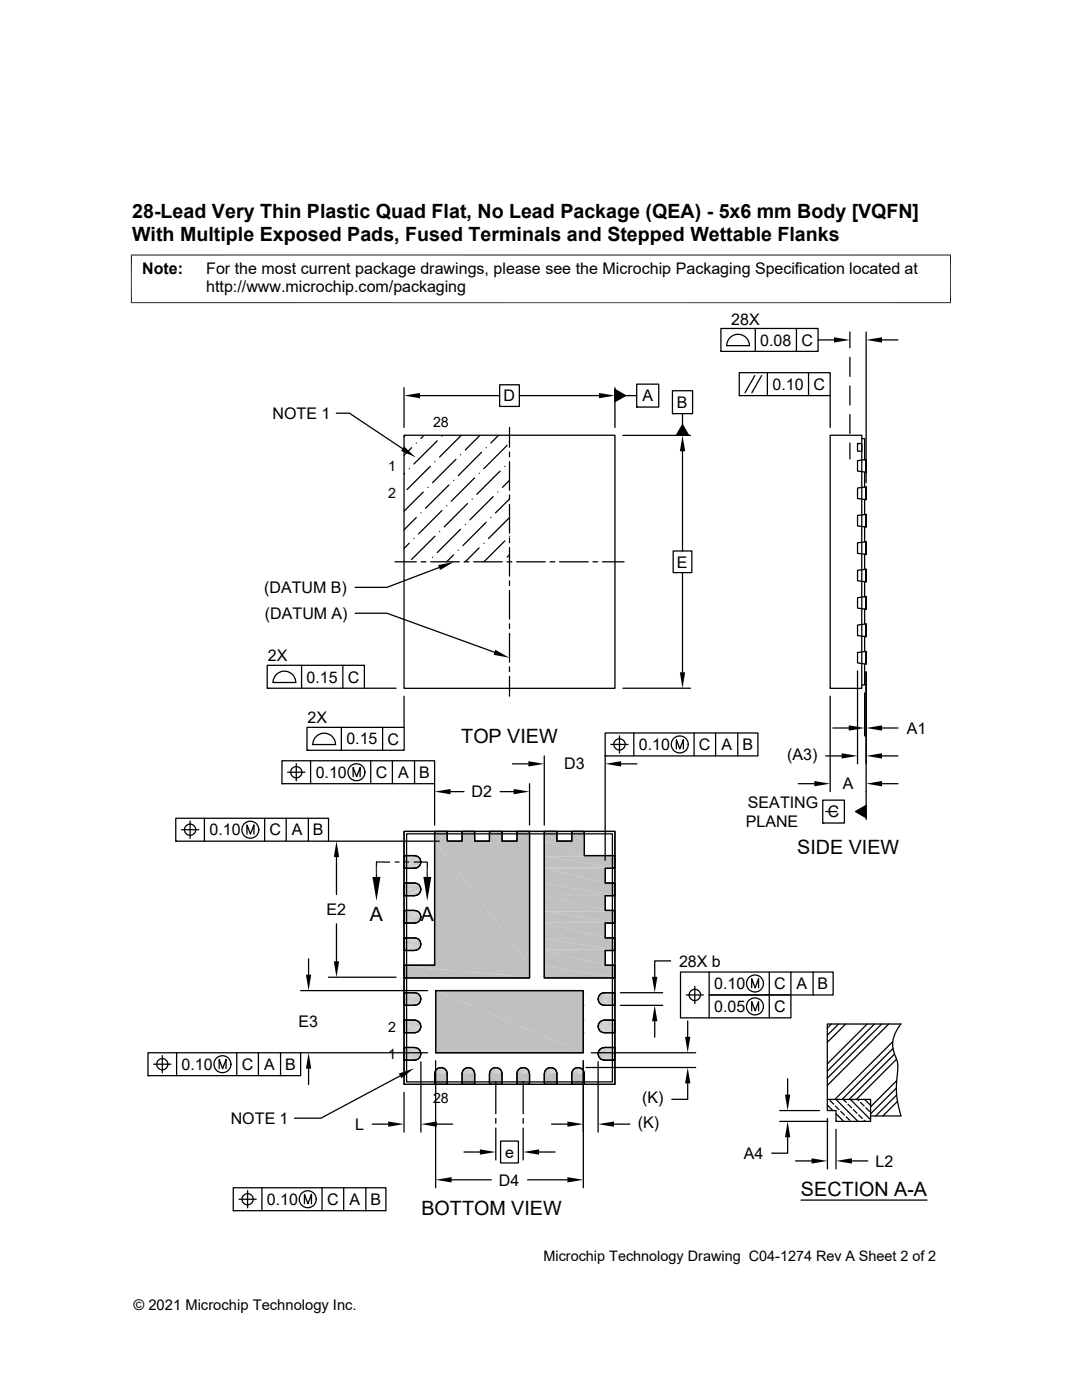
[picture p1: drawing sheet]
<svg xmlns="http://www.w3.org/2000/svg" width="216mm" height="279mm" viewBox="0 0 216 279" stroke-linecap="round" stroke-linejoin="round" font-family="sans-serif">
<g fill="none" stroke="#000" stroke-width=".25">
<path d="M80.6 86.9h42.1v50.5h-42.1zM80.7 94.5l-.1 .1M80.9 86.9l-.3 .2M81.7 93.5h.1M82.1 89.3l-1.5 1.6M83.1 88.4h.1M84.5 98.2l-3.9 3.8M84.6 86.9l-.6 .6M85.4 97.3h.1M85.9 93.1l-4.7 4.6M86.8 92.1h.1M87.2 88l-4.6 4.6"/>
<path d="M88.2 87h.1M89.6 96.8l-4.7 4.6M90.5 95.9h.1M91 91.7l-4.7 4.6M91.9 90.7h.1M92.1 86.9l-4.4 4.3M94.2 99.6h.1M94.7 95.4l-4.7 4.6M95.6 94.5h.1M95.8 86.9l-3 2.9M96.1 90.3l-4.7 4.6M97 89.3h.1"/>
<path d="M98.4 99.1l-4.7 4.7M99.3 98.2h.1M99.5 86.9l-1.6 1.5M99.8 94l-4.7 4.7M100.7 93.1h.1M101.2 88.9l-4.7 4.6M101.7 95.9l-1.4 1.4M101.7 99.6l-2.8 2.8M165.7 86.9h6.3v50.5h-6.3zM171.1 88.5h.9v1.5h-.9zM171.1 88.5h.1M172 87.5h.5v4.3"/>
<path d="M172.5 94.2v3M172.5 99.7v3M172.8 91.7v2.5l-1.7-.2v-2.1l1.7-.2v2.5M172.8 97.2v2.5l-1.7-.2v-2.1l1.7-.2v2.5M81.7 108.4l-1.1 1.1M82.6 107.5h.1M83.1 103.3l-2.5 2.4M84 102.4h.1M86.3 111.2h.1M86.8 107l-4.7 4.7M87.7 106.1h.1M88.2 101.9l-4.7 4.7"/>
<path d="M89.1 101h.1M90.5 110.7l-1.4 1.4M91.4 109.8h.1M91.9 105.6l-4.7 4.7M92.8 104.7h.1M93.3 100.5l-4.7 4.7M95.6 109.3l-2.8 2.8M96.5 108.4h.1M97 104.2l-4.6 4.7M97.9 103.3h.1M100.7 107.9l-4.1 4.2M101.7 110.7l-.5 .5"/>
<path d="M101.7 103.3l-4.2 4.2M101.7 107h.1M172.5 105.1v3.1M172.5 110.6v3M172.5 116.1v3M172.8 102.7v2.5l-1.7-.2v-2.1l1.7-.2v2.5M172.8 108.1v2.5l-1.7-.2v-2.1l1.7-.2v2.5M172.8 113.6v2.5l-1.7-.2v-2.1l1.7-.2v2.5M172.8 119.1v2.5l-1.7-.2v-2.1l1.7-.2v2.5M172.5 132.5v4.2h-.5M172.5 121.5v3.1M172.5 127v3"/>
<path d="M172.8 124.5v2.6l-1.7-.2v-2.2l1.7-.2v2.6M172.8 130v2.5l-1.7-.2v-2.1l1.7-.2v2.5"/>
</g>
<g fill="none" stroke="#c0c0c0" stroke-width=".2">
<path d="M86.7 166.1h2.5M86.7 166.2h2.5M86.8 166h2.4M86.8 165.9h2.4M92.2 166.2h2.5M92.2 166.1h2.5M92.2 166h2.5M92.3 165.9h2.3M97.7 166.1h2.5M97.7 166.2h2.5M97.7 166h2.4M97.7 165.9h2.4"/>
<path d="M103.1 166.1h2.6M103.1 166.2h2.6M103.2 166.1h2.4M103.2 166h2.4M103.2 165.9h2.4M108.6 166.2h2.5M108.6 166.1h2.5M108.7 166h2.4M108.7 165.9h2.3M114.1 166.1h2.5M114.1 166.2h2.5M114.1 166h2.4"/>
<path d="M114.2 165.9h2.3"/>
</g>
<g fill="#c0c0c0">
<path d="M114.1 166.2l2.5 1.7h-2.5z"/>
<path d="M114.1 166.2h2.5v1.7z"/>
<path d="M108.6 166.2l2.5 1.7h-2.5z"/>
<path d="M108.6 166.2h2.5v1.7z"/>
<path d="M103.1 166.2l2.6 1.7h-2.6z"/>
<path d="M103.1 166.2h2.6v1.7z"/>
<path d="M97.7 166.2l2.5 1.7h-2.5z"/>
<path d="M97.7 166.2h2.5v1.7z"/>
<path d="M92.2 166.2l2.5 1.7h-2.5z"/>
<path d="M92.2 166.2h2.5v1.7z"/>
<path d="M86.7 166.2l2.5 1.7h-2.5z"/>
<path d="M86.7 166.2h2.5v1.7z"/>
<path d="M108.6 167.9l8 2.9h-8z"/>
<path d="M108.6 167.9h8v2.9z"/>
</g>
<path d="M108.6 170.8h13.9" fill="none" stroke="#c0c0c0" stroke-width=".2"/>
<path d="M80.9 170.8h1.9z" fill="#c0c0c0"/>
<path d="M80.6 170.9h2.8M80.6 171h3M80.6 171.2h3.2M80.6 172.8h3.2M80.6 173h3M80.6 170.9h2.7M80.7 170.8h2.4M80.8 170.8h2.2M108.6 170.8h13.9M108.6 170.8h14M108.6 170.8l14.1 .1" fill="none" stroke="#c0c0c0" stroke-width=".2"/>
<path d="M80.6 171.4h3.3M80.6 172.6h3.3" fill="none" stroke="#c0c0c0" stroke-width=".21"/>
<path d="M80.6 171.7h3.4M80.6 172.4h3.4" fill="none" stroke="#c0c0c0" stroke-width=".23"/>
<path d="M80.6 171.9h3.4M80.6 172.1h3.4" fill="none" stroke="#c0c0c0" stroke-width=".25"/>
<g fill="#c0c0c0">
<path d="M108.6 170.9l14.1 2.2h-14.1z"/>
<path d="M108.6 170.9h14.1v2.2z"/>
</g>
<path d="M80.6 173.1h2.8M80.6 173.2h2.7M80.7 173.2h2.4M83.2 173.2h-2.5M108.6 173.2h14.1M122.6 173.2l-14 .1" fill="none" stroke="#c0c0c0" stroke-width=".2"/>
<path d="M80.8 173.2l2 .1z" fill="#c0c0c0"/>
<path d="M80.8 173.3h2.2M108.6 173.3h13.9" fill="none" stroke="#c0c0c0" stroke-width=".2"/>
<g fill="#c0c0c0">
<path d="M80.9 173.3h1.8z"/>
<path d="M80.9 173.3h1.9z"/>
<path d="M108.6 173.3l12.2 2.9h-12.2z"/>
<path d="M108.6 173.3h12.2v2.9z"/>
</g>
<path d="M108.6 176.2h13.9" fill="none" stroke="#c0c0c0" stroke-width=".2"/>
<path d="M80.9 176.2h1.9z" fill="#c0c0c0"/>
<path d="M80.6 176.4h2.8M80.6 176.5h3M80.6 176.7h3.2M80.6 178.5h3M80.6 176.3h2.7M80.7 176.3h2.5M80.7 176.3h2.4M108.6 176.2l14 .1M108.6 176.3h14.1" fill="none" stroke="#c0c0c0" stroke-width=".2"/>
<path d="M80.6 176.9h3.3M80.6 177.1h3.4M80.6 177.4h3.4M80.6 177.9h3.4" fill="none" stroke="#c0c0c0" stroke-width=".23"/>
<path d="M80.6 177.6h3.4" fill="none" stroke="#c0c0c0" stroke-width=".25"/>
<path d="M80.6 178.1h3.3M80.6 178.3h3.2" fill="none" stroke="#c0c0c0" stroke-width=".21"/>
<g fill="#c0c0c0">
<path d="M108.6 176.4l14.1 2.2h-14.1z"/>
<path d="M108.6 176.4h14.1v2.2z"/>
</g>
<path d="M80.6 178.6h2.8M80.6 178.6h2.7M80.7 178.7h2.5M80.8 178.7h2.2M108.6 178.6h14.1M108.6 178.7h13.9M122.7 178.7h-14.1" fill="none" stroke="#c0c0c0" stroke-width=".2"/>
<path d="M80.8 178.7l2 .1z" fill="#c0c0c0"/>
<path d="M80.8 178.7h2.2M108.6 178.8h13.9" fill="none" stroke="#c0c0c0" stroke-width=".2"/>
<g fill="#c0c0c0">
<path d="M80.9 178.8h1.8z"/>
<path d="M80.9 178.8h1.9z"/>
<path d="M108.6 178.8l12.2 2.9h-12.2z"/>
<path d="M108.6 178.8h12.2v2.9z"/>
</g>
<path d="M108.6 181.7h13.9" fill="none" stroke="#c0c0c0" stroke-width=".2"/>
<path d="M80.9 181.7h1.9z" fill="#c0c0c0"/>
<path d="M80.6 181.9h2.8M80.6 181.9h2.9M80.6 182.1h3.1M80.6 182.2h3.2M80.6 182.4h3.3M80.6 183.8h3.2M80.6 183.9h3M80.7 181.8h2.5M80.7 181.7h2.4M108.6 181.7h14M108.6 181.8h14.1" fill="none" stroke="#c0c0c0" stroke-width=".2"/>
<path d="M80.6 182.6h3.4M80.6 183.6h3.3" fill="none" stroke="#c0c0c0" stroke-width=".21"/>
<path d="M80.6 182.8h3.4M80.6 183.1h3.4" fill="none" stroke="#c0c0c0" stroke-width=".23"/>
<path d="M80.6 183.3h3.4" fill="none" stroke="#c0c0c0" stroke-width=".25"/>
<g fill="#c0c0c0">
<path d="M108.6 181.8l14.1 2.3h-14.1z"/>
<path d="M108.6 181.8h14.1v2.3z"/>
</g>
<path d="M80.6 184h2.8M80.6 184.1h2.7M80.7 184.2h2.5M108.6 184.1h14.1M108.6 184.2h13.9M122.7 184.2h-14.1" fill="none" stroke="#c0c0c0" stroke-width=".2"/>
<path d="M80.8 184.2h2z" fill="#c0c0c0"/>
<path d="M80.8 184.2h2.2M108.6 184.2h13.9" fill="none" stroke="#c0c0c0" stroke-width=".2"/>
<g fill="#c0c0c0">
<path d="M80.9 184.2h1.8z"/>
<path d="M80.9 184.2h1.9z"/>
<path d="M108.6 184.2l12.2 3h-12.2z"/>
<path d="M108.6 184.2h12.2v3z"/>
</g>
<path d="M108.6 187.2h13.9" fill="none" stroke="#c0c0c0" stroke-width=".2"/>
<path d="M80.9 187.2h1.9z" fill="#c0c0c0"/>
<g fill="none" stroke="#c0c0c0" stroke-width=".2">
<path d="M80.6 187.3h2.8M80.6 187.5h3M80.6 187.6h3.2M80.6 189h3.3M80.6 189.2h3.2M80.6 189.3h3.1M80.6 189.5h2.9M80.6 187.3h2.7M80.7 187.2h2.5M80.8 187.2h2.2M108.6 187.2h13.9M108.6 187.2h14.1"/>
<path d="M108.6 187.3h14.1"/>
</g>
<path d="M80.6 187.8h3.3M80.6 188.8h3.4" fill="none" stroke="#c0c0c0" stroke-width=".21"/>
<path d="M80.6 188.1h3.4" fill="none" stroke="#c0c0c0" stroke-width=".25"/>
<path d="M80.6 188.3h3.4M80.6 188.5h3.4" fill="none" stroke="#c0c0c0" stroke-width=".23"/>
<g fill="#c0c0c0">
<path d="M108.6 187.3l14.1 2.2h-14.1z"/>
<path d="M108.6 187.3h14.1v2.2z"/>
</g>
<path d="M80.7 189.6h2.5M80.7 189.7h2.4M83.4 189.5l-2.8 .1M108.6 189.6h14.1M122.6 189.7h-14" fill="none" stroke="#c0c0c0" stroke-width=".2"/>
<path d="M80.8 189.7h2z" fill="#c0c0c0"/>
<path d="M80.8 189.7h2.1M108.6 189.7h13.9" fill="none" stroke="#c0c0c0" stroke-width=".2"/>
<g fill="#c0c0c0">
<path d="M80.9 189.7h1.8z"/>
<path d="M80.9 189.7h1.9z"/>
<path d="M108.6 189.7l12.2 2.9h-12.2z"/>
<path d="M108.6 189.7h12.2v2.9z"/>
<path d="M86.7 167.9l19 24.7h-19z"/>
<path d="M86.7 167.9h19v24.7z"/>
</g>
<path d="M80.6 192.8h25.1M105.7 192.6h-24.9M105.7 192.7h-25M108.6 192.6h13.9M108.6 192.7h14.1M108.6 192.8h14.1" fill="none" stroke="#c0c0c0" stroke-width=".2"/>
<g fill="#c0c0c0">
<path d="M108.6 192.8l14.1 2.2h-14.1z"/>
<path d="M108.6 192.8h14.1v2.2z"/>
<path d="M80.6 192.8l25.1 2.2h-25.1z"/>
<path d="M80.6 192.8h25.1v2.2z"/>
</g>
<path d="M80.6 195.1h25.1M80.7 195.1h25M108.6 195.1h14.1M122.6 195.1l-14 .1" fill="none" stroke="#c0c0c0" stroke-width=".2"/>
<g fill="#c0c0c0">
<path d="M86.9 197.7v.4z"/>
<path d="M116.4 197.7v.4z"/>
<path d="M120.5 198.1h2z"/>
<path d="M120.6 198.1h1.9z"/>
<path d="M80.9 198.1h1.9z"/>
</g>
<path d="M120.4 198.1h2.1" fill="none" stroke="#c0c0c0" stroke-width=".2"/>
<path d="M120.5 198.1h2z" fill="#c0c0c0"/>
<path d="M80.8 198.1h2.1" fill="none" stroke="#c0c0c0" stroke-width=".2"/>
<path d="M80.8 198.1h2.2M120.4 198.1h2.1" fill="none" stroke="#c0c0c0" stroke-width=".2"/>
<path d="M80.7 198.2h2.4M120.3 198.2h2.3" fill="none" stroke="#c0c0c0" stroke-width=".2"/>
<path d="M80.7 198.2h2.4M120.2 198.2h2.4" fill="none" stroke="#c0c0c0" stroke-width=".2"/>
<path d="M80.7 198.2h2.5M120.1 198.2h2.6" fill="none" stroke="#c0c0c0" stroke-width=".2"/>
<path d="M80.6 198.2h2.7M120 198.2h2.7" fill="none" stroke="#c0c0c0" stroke-width=".2"/>
<g fill="#c0c0c0">
<path d="M86.9 198.3v.1z"/>
<path d="M116.4 198.3v.1z"/>
</g>
<path d="M80.6 198.3h2.8M120 198.3h2.7" fill="none" stroke="#c0c0c0" stroke-width=".2"/>
<g fill="#c0c0c0">
<path d="M86.9 198.4v.2z"/>
<path d="M116.4 198.4v.2z"/>
</g>
<path d="M80.6 198.4h2.9M119.8 198.4h2.9" fill="none" stroke="#c0c0c0" stroke-width=".2"/>
<g fill="#c0c0c0">
<path d="M86.9 198.6v.1z"/>
<path d="M116.4 198.6v.1z"/>
</g>
<path d="M80.6 198.5h3.1M119.6 198.5h3.1" fill="none" stroke="#c0c0c0" stroke-width=".2"/>
<g fill="#c0c0c0">
<path d="M86.9 198.7v.2z"/>
<path d="M116.4 198.7v.2z"/>
</g>
<path d="M80.6 198.6h3.2M119.5 198.6h3.2" fill="none" stroke="#c0c0c0" stroke-width=".2"/>
<g fill="#c0c0c0">
<path d="M86.9 198.9v.3z"/>
<path d="M116.4 198.9v.3z"/>
</g>
<path d="M80.6 198.8h3.3M119.4 198.8h3.3" fill="none" stroke="#c0c0c0" stroke-width=".21"/>
<g fill="#c0c0c0">
<path d="M86.9 199.2v.2z"/>
<path d="M116.4 199.2v.2z"/>
</g>
<path d="M80.6 199.1h3.4M119.4 199.1h3.3" fill="none" stroke="#c0c0c0" stroke-width=".21"/>
<g fill="#c0c0c0">
<path d="M86.9 199.4v.2z"/>
<path d="M116.4 199.4v.2z"/>
</g>
<path d="M80.6 199.3h3.4M119.3 199.3h3.4" fill="none" stroke="#c0c0c0" stroke-width=".21"/>
<path d="M119.3 199.5h3.4" fill="none" stroke="#c0c0c0" stroke-width=".23"/>
<g fill="#c0c0c0">
<path d="M86.9 199.6v.2z"/>
<path d="M116.4 199.6v.2z"/>
</g>
<path d="M80.6 199.5h3.4" fill="none" stroke="#c0c0c0" stroke-width=".25"/>
<path d="M119.4 199.7h3.3" fill="none" stroke="#c0c0c0" stroke-width=".21"/>
<g fill="#c0c0c0">
<path d="M86.9 199.9v.1z"/>
<path d="M116.4 199.9v.1z"/>
</g>
<path d="M80.6 199.7h3.4" fill="none" stroke="#c0c0c0" stroke-width=".23"/>
<path d="M119.4 199.9h3.3" fill="none" stroke="#c0c0c0" stroke-width=".2"/>
<g fill="#c0c0c0">
<path d="M86.9 200.1v.1z"/>
<path d="M116.4 200.1v.1z"/>
</g>
<path d="M80.6 200h3.3" fill="none" stroke="#c0c0c0" stroke-width=".21"/>
<path d="M119.5 200.1h3.2" fill="none" stroke="#c0c0c0" stroke-width=".2"/>
<path d="M80.6 200.2h3.2" fill="none" stroke="#c0c0c0" stroke-width=".2"/>
<path d="M119.6 200.3h3.1" fill="none" stroke="#c0c0c0" stroke-width=".2"/>
<path d="M80.6 200.3h3" fill="none" stroke="#c0c0c0" stroke-width=".2"/>
<path d="M119.8 200.4h2.9" fill="none" stroke="#c0c0c0" stroke-width=".2"/>
<path d="M80.6 200.5h2.8M120 200.5h2.7" fill="none" stroke="#c0c0c0" stroke-width=".2"/>
<path d="M80.6 200.5h2.7" fill="none" stroke="#c0c0c0" stroke-width=".2"/>
<path d="M80.7 200.5h2.5M120 200.5h2.7" fill="none" stroke="#c0c0c0" stroke-width=".2"/>
<path d="M120.1 200.5h2.6" fill="none" stroke="#c0c0c0" stroke-width=".2"/>
<path d="M80.7 200.6h2.5M120.2 200.6h2.4" fill="none" stroke="#c0c0c0" stroke-width=".2"/>
<path d="M80.7 200.6h2.4" fill="none" stroke="#c0c0c0" stroke-width=".2"/>
<path d="M80.8 200.6h2.2M120.3 200.6h2.3" fill="none" stroke="#c0c0c0" stroke-width=".2"/>
<path d="M120.4 200.6h2.1" fill="none" stroke="#c0c0c0" stroke-width=".2"/>
<path d="M120.4 200.6h2.1" fill="none" stroke="#c0c0c0" stroke-width=".2"/>
<path d="M80.8 200.6h2z" fill="#c0c0c0"/>
<path d="M80.8 200.6h2.2M86.9 200.6v3M116.4 200.6v3" fill="none" stroke="#c0c0c0" stroke-width=".2"/>
<g fill="#c0c0c0">
<path d="M120.5 200.6h1.9z"/>
<path d="M120.5 200.6h2z"/>
<path d="M80.9 200.6h1.8z"/>
<path d="M80.9 200.6h1.9z"/>
<path d="M120.5 203.6h2z"/>
<path d="M120.6 203.6h1.9z"/>
<path d="M80.9 203.6h1.9z"/>
</g>
<path d="M120.4 203.6h2.1" fill="none" stroke="#c0c0c0" stroke-width=".2"/>
<path d="M120.5 203.6h2z" fill="#c0c0c0"/>
<path d="M80.8 203.6h2.2M120.4 203.6h2.1" fill="none" stroke="#c0c0c0" stroke-width=".2"/>
<path d="M80.8 203.6h2.2" fill="none" stroke="#c0c0c0" stroke-width=".2"/>
<path d="M80.7 203.6h2.4M120.3 203.6h2.3" fill="none" stroke="#c0c0c0" stroke-width=".2"/>
<path d="M120.2 203.7h2.4" fill="none" stroke="#c0c0c0" stroke-width=".2"/>
<path d="M80.7 203.7h2.5M120.1 203.7h2.6" fill="none" stroke="#c0c0c0" stroke-width=".2"/>
<path d="M80.7 203.7h2.5" fill="none" stroke="#c0c0c0" stroke-width=".2"/>
<path d="M80.6 203.7h2.7M120 203.7h2.7" fill="none" stroke="#c0c0c0" stroke-width=".2"/>
<path d="M120 203.7h2.7" fill="none" stroke="#c0c0c0" stroke-width=".2"/>
<path d="M80.6 203.8h2.8" fill="none" stroke="#c0c0c0" stroke-width=".2"/>
<path d="M119.8 203.8h2.9" fill="none" stroke="#c0c0c0" stroke-width=".2"/>
<path d="M80.6 203.9h3" fill="none" stroke="#c0c0c0" stroke-width=".2"/>
<g fill="#c0c0c0">
<path d="M86.9 204v.2z"/>
<path d="M116.4 204v.2z"/>
</g>
<path d="M119.6 204h3.1" fill="none" stroke="#c0c0c0" stroke-width=".2"/>
<path d="M80.6 204h3.2" fill="none" stroke="#c0c0c0" stroke-width=".21"/>
<g fill="#c0c0c0">
<path d="M86.9 204.2v.2z"/>
<path d="M116.4 204.2v.2z"/>
</g>
<path d="M119.5 204.1h3.2" fill="none" stroke="#c0c0c0" stroke-width=".2"/>
<path d="M80.6 204.3h3.3" fill="none" stroke="#c0c0c0" stroke-width=".21"/>
<g fill="#c0c0c0">
<path d="M86.9 204.4v.2z"/>
<path d="M116.4 204.4v.2z"/>
</g>
<path d="M119.4 204.3h3.3" fill="none" stroke="#c0c0c0" stroke-width=".2"/>
<path d="M80.6 204.5h3.4" fill="none" stroke="#c0c0c0" stroke-width=".23"/>
<g fill="#c0c0c0">
<path d="M86.9 204.6v.3z"/>
<path d="M116.4 204.6v.3z"/>
</g>
<path d="M119.4 204.5h3.3" fill="none" stroke="#c0c0c0" stroke-width=".21"/>
<g fill="#c0c0c0">
<path d="M86.9 204.9v.2z"/>
<path d="M116.4 204.9v.2z"/>
</g>
<path d="M119.3 204.7h3.4" fill="none" stroke="#c0c0c0" stroke-width=".23"/>
<path d="M80.6 204.7h3.4" fill="none" stroke="#c0c0c0" stroke-width=".25"/>
<path d="M119.3 205h3.4" fill="none" stroke="#c0c0c0" stroke-width=".21"/>
<g fill="#c0c0c0">
<path d="M86.9 205.1v.2z"/>
<path d="M116.4 205.1v.2z"/>
</g>
<path d="M80.6 205h3.4" fill="none" stroke="#c0c0c0" stroke-width=".23"/>
<path d="M119.4 205.2h3.3" fill="none" stroke="#c0c0c0" stroke-width=".21"/>
<g fill="#c0c0c0">
<path d="M86.9 205.3v.2z"/>
<path d="M116.4 205.3v.2z"/>
</g>
<path d="M80.6 205.2h3.4" fill="none" stroke="#c0c0c0" stroke-width=".23"/>
<path d="M119.4 205.4h3.3" fill="none" stroke="#c0c0c0" stroke-width=".2"/>
<g fill="#c0c0c0">
<path d="M86.9 205.5v.2z"/>
<path d="M116.4 205.5v.2z"/>
</g>
<path d="M80.6 205.4h3.3" fill="none" stroke="#c0c0c0" stroke-width=".23"/>
<path d="M119.5 205.6h3.2" fill="none" stroke="#c0c0c0" stroke-width=".2"/>
<path d="M80.6 205.6h3.2" fill="none" stroke="#c0c0c0" stroke-width=".2"/>
<path d="M119.6 205.7h3.1" fill="none" stroke="#c0c0c0" stroke-width=".2"/>
<path d="M80.6 205.8h3" fill="none" stroke="#c0c0c0" stroke-width=".2"/>
<path d="M119.8 205.9h2.9" fill="none" stroke="#c0c0c0" stroke-width=".2"/>
<path d="M80.6 205.9h2.8M120 206h2.7" fill="none" stroke="#c0c0c0" stroke-width=".2"/>
<path d="M80.6 206h2.7" fill="none" stroke="#c0c0c0" stroke-width=".2"/>
<path d="M80.7 206h2.5M120 206h2.7" fill="none" stroke="#c0c0c0" stroke-width=".2"/>
<path d="M120.1 206h2.6" fill="none" stroke="#c0c0c0" stroke-width=".2"/>
<path d="M80.7 206h2.5M120.2 206h2.4" fill="none" stroke="#c0c0c0" stroke-width=".2"/>
<path d="M80.7 206.1h2.4" fill="none" stroke="#c0c0c0" stroke-width=".2"/>
<path d="M80.8 206.1h2.2M120.3 206.1h2.3" fill="none" stroke="#c0c0c0" stroke-width=".2"/>
<path d="M120.4 206.1h2.1" fill="none" stroke="#c0c0c0" stroke-width=".2"/>
<path d="M120.4 206.1h2.1" fill="none" stroke="#c0c0c0" stroke-width=".2"/>
<path d="M80.8 206.1h2z" fill="#c0c0c0"/>
<path d="M80.8 206.1h2.2M86.9 206.1v2.9M116.4 206.1v2.9" fill="none" stroke="#c0c0c0" stroke-width=".2"/>
<g fill="#c0c0c0">
<path d="M120.5 206.1h1.9z"/>
<path d="M120.5 206.1h2z"/>
<path d="M80.9 206.1h1.8z"/>
<path d="M80.9 206.1h1.9z"/>
<path d="M120.5 209.1h2z"/>
<path d="M120.6 209l1.9 .1z"/>
<path d="M80.9 209.1h1.9z"/>
<path d="M80.9 209l1.9 .1z"/>
</g>
<path d="M120.4 209.1h2.1" fill="none" stroke="#c0c0c0" stroke-width=".2"/>
<path d="M120.5 209.1h2z" fill="#c0c0c0"/>
<path d="M80.8 209.1h2.1" fill="none" stroke="#c0c0c0" stroke-width=".2"/>
<path d="M80.8 209.1h2.2M120.4 209.1h2.1" fill="none" stroke="#c0c0c0" stroke-width=".2"/>
<path d="M80.7 209.1h2.4M120.3 209.1h2.3" fill="none" stroke="#c0c0c0" stroke-width=".2"/>
<path d="M80.7 209.1h2.4M120.2 209.1h2.4" fill="none" stroke="#c0c0c0" stroke-width=".2"/>
<path d="M80.7 209.1h2.5M120.1 209.1h2.6" fill="none" stroke="#c0c0c0" stroke-width=".2"/>
<path d="M80.6 209.2h2.7M120 209.2h2.7" fill="none" stroke="#c0c0c0" stroke-width=".2"/>
<g fill="#c0c0c0">
<path d="M86.9 209.2v.1z"/>
<path d="M116.4 209.2v.1z"/>
</g>
<path d="M80.6 209.2h2.8M120 209.2h2.7" fill="none" stroke="#c0c0c0" stroke-width=".2"/>
<g fill="#c0c0c0">
<path d="M86.9 209.3v.2z"/>
<path d="M116.4 209.3v.2z"/>
</g>
<path d="M80.6 209.3h2.9M119.8 209.3h2.9" fill="none" stroke="#c0c0c0" stroke-width=".2"/>
<g fill="#c0c0c0">
<path d="M86.9 209.5v.2z"/>
<path d="M116.4 209.5v.2z"/>
</g>
<path d="M80.6 209.4h3.1M119.6 209.4h3.1" fill="none" stroke="#c0c0c0" stroke-width=".2"/>
<g fill="#c0c0c0">
<path d="M86.9 209.7v.2z"/>
<path d="M116.4 209.7v.2z"/>
</g>
<path d="M80.6 209.6h3.2M119.5 209.6h3.2" fill="none" stroke="#c0c0c0" stroke-width=".2"/>
<g fill="#c0c0c0">
<path d="M86.9 209.9v.2z"/>
<path d="M116.4 209.9v.2z"/>
</g>
<path d="M80.6 209.8h3.3M119.4 209.8h3.3" fill="none" stroke="#c0c0c0" stroke-width=".21"/>
<path d="M80.6 210h3.4M80.6 210.2h3.4M80.6 210.9h3.3M119.3 210.2h3.4M119.3 210.4h3.4M119.4 210h3.3" fill="none" stroke="#c0c0c0" stroke-width=".21"/>
<path d="M80.6 210.4h3.4" fill="none" stroke="#c0c0c0" stroke-width=".25"/>
<path d="M80.6 210.7h3.4M119.4 210.6h3.3" fill="none" stroke="#c0c0c0" stroke-width=".23"/>
<g fill="none" stroke="#c0c0c0" stroke-width=".2">
<path d="M80.6 211.1h3.2M80.6 211.3h3M80.6 211.4h2.8M80.6 211.5h2.7M80.7 211.5h2.5M80.7 211.5h2.4M119.4 210.9h3.3M119.5 211h3.2M119.6 211.2h3.1M119.8 211.3h2.9M120 211.4h2.7M120 211.5h2.7"/>
<path d="M120.1 211.5h2.6M120.3 211.5h2.3"/>
</g>
<path d="M80.8 211.6h2z" fill="#c0c0c0"/>
<path d="M80.8 211.6h2.2" fill="none" stroke="#c0c0c0" stroke-width=".2"/>
<g fill="#c0c0c0">
<path d="M120.5 211.6h1.9z"/>
<path d="M120.5 211.6h2z"/>
<path d="M80.9 211.6h1.8z"/>
<path d="M80.9 211.6h1.9z"/>
<path d="M87.8 213.1h.4z"/>
<path d="M93.2 213.1h.5z"/>
<path d="M98.7 213.1h.4z"/>
<path d="M104.2 213.1h.4z"/>
<path d="M109.6 213.1h.5z"/>
<path d="M115.1 213.1h.5z"/>
<path d="M114.9 213.1h.9z"/>
<path d="M115.1 213.1h.7z"/>
<path d="M109.4 213.1h.9z"/>
<path d="M109.6 213.1h.7z"/>
<path d="M104 213.1h.8z"/>
<path d="M104.2 213.1h.6z"/>
<path d="M98.5 213.1h.9z"/>
<path d="M98.7 213.1h.7z"/>
<path d="M93 213.1h.9z"/>
<path d="M93.2 213.1h.7z"/>
<path d="M87.5 213.1h.9z"/>
<path d="M87.8 213.1h.6z"/>
<path d="M114.7 213.2h1.3z"/>
<path d="M114.9 213.1l1.1 .1z"/>
<path d="M109.2 213.2h1.3z"/>
<path d="M109.4 213.1l1.1 .1z"/>
<path d="M103.8 213.2h1.2z"/>
<path d="M104 213.1l1 .1z"/>
<path d="M98.3 213.2h1.3z"/>
<path d="M98.5 213.1l1.1 .1z"/>
<path d="M92.8 213.2h1.3z"/>
<path d="M93 213.1l1.1 .1z"/>
<path d="M87.4 213.2h1.2z"/>
<path d="M87.5 213.1l1.1 .1z"/>
<path d="M114.5 213.3l.2-.1 1.5 .1z"/>
<path d="M114.7 213.2h1.3l.2 .1z"/>
<path d="M109.1 213.3l.1-.1 1.5 .1z"/>
<path d="M109.2 213.2h1.3l.2 .1z"/>
<path d="M103.6 213.3l.2-.1 1.4 .1z"/>
<path d="M103.8 213.2h1.2l.2 .1z"/>
<path d="M98.1 213.3l.2-.1 1.4 .1z"/>
<path d="M98.3 213.2h1.3l.1 .1z"/>
<path d="M92.6 213.3l.2-.1 1.5 .1z"/>
<path d="M92.8 213.2h1.3l.2 .1z"/>
<path d="M87.2 213.3l.2-.1 1.4 .1z"/>
<path d="M87.4 213.2h1.2l.2 .1z"/>
<path d="M114.5 213.3l1.8 .2h-1.9z"/>
<path d="M114.5 213.3h1.7l.1 .2z"/>
<path d="M109.1 213.3l1.7 .2h-1.9z"/>
<path d="M109.1 213.3h1.6l.1 .2z"/>
<path d="M103.6 213.3l1.8 .2h-2z"/>
<path d="M103.6 213.3h1.6l.2 .2z"/>
<path d="M98.1 213.3l1.8 .2h-1.9z"/>
<path d="M98.1 213.3h1.6l.2 .2z"/>
<path d="M92.6 213.3l1.8 .2h-1.9z"/>
<path d="M92.6 213.3h1.7l.1 .2z"/>
<path d="M87.2 213.3l1.7 .2h-1.9z"/>
<path d="M87.2 213.3h1.6l.1 .2z"/>
</g>
<path d="M86.9 213.6h2.2M92.4 213.6h2.2M97.8 213.6h2.2M103.3 213.6h2.2M108.8 213.6h2.2M114.3 213.6h2.1" fill="none" stroke="#c0c0c0" stroke-width=".2"/>
<g fill="none" stroke="#c0c0c0" stroke-width=".21">
<path d="M86.7 214.2h2.5M86.7 214h2.5M86.8 213.8h2.4M92.2 214.2h2.5M92.2 214h2.5M92.3 213.8h2.3M97.7 214.2h2.5M97.7 214h2.5M97.7 213.8h2.4M103.1 214.2h2.6M103.2 214h2.4M103.2 213.8h2.4"/>
<path d="M108.6 214.2h2.5M108.6 214h2.5M108.7 213.8h2.4M114.1 214.2h2.5M114.1 214h2.5M114.2 213.8h2.3"/>
</g>
<g fill="#c0c0c0">
<path d="M114.1 214.3l2.5 1.8h-2.5z"/>
<path d="M114.1 214.3h2.5v1.8z"/>
<path d="M108.6 214.3l2.5 1.8h-2.5z"/>
<path d="M108.6 214.3h2.5v1.8z"/>
<path d="M103.1 214.3l2.6 1.8h-2.6z"/>
<path d="M103.1 214.3h2.6v1.8z"/>
<path d="M97.7 214.3l2.5 1.8h-2.5z"/>
<path d="M97.7 214.3h2.5v1.8z"/>
<path d="M92.2 214.3l2.5 1.8h-2.5z"/>
<path d="M92.2 214.3h2.5v1.8z"/>
<path d="M86.7 214.3l2.5 1.8h-2.5z"/>
<path d="M86.7 214.3h2.5v1.8z"/>
</g>
<g fill="none" stroke="#c0c0c0" stroke-width=".2">
<path d="M86.7 216.1h2.5M86.7 216.2h2.5M86.7 216.3h2.5M86.8 216.3h2.4M86.8 216.4h2.4M92.2 216.1h2.5M92.2 216.2h2.5M92.2 216.3h2.5M92.3 216.4h2.3M97.7 216.1h2.5M97.7 216.2h2.5M97.7 216.3h2.5"/>
<path d="M97.7 216.3h2.4M97.7 216.4h2.4M103.1 216.1h2.6M103.1 216.2h2.6M103.2 216.3h2.4M103.2 216.4h2.4M108.6 216.1h2.5M108.6 216.2h2.5M108.6 216.3h2.5M108.7 216.3h2.4M108.7 216.4h2.3M114.1 216.1h2.5"/>
<path d="M114.1 216.2h2.5M114.1 216.3h2.5M114.1 216.3h2.4M114.2 216.4h2.3"/>
</g>
<g fill="#c0c0c0">
<path d="M86.9 197.7l29.5 12.4h-29.5z"/>
<path d="M86.9 197.7h29.5v12.4z"/>
</g>
<g fill="none" stroke="#000" stroke-width=".25">
<path d="M80.6 77.4v7.9M83.8 79h15.9M99.7 76.8h3.9v4.3h-3.9zM103.6 79h15.9M122.7 77.7l2.1 1.3-2.1 1.2zM122.7 77.4v7.9M124.8 79h2.2M127 76.7h4.4v4.5h-4.4zM134.2 78h4v4.5h-4zM143.8 65.6h19.4v4.5h-19.4zM143.8 70.1h.1M145.8 67.3a2.27 2.27 0 0 1 2.4-.4 2.27 2.27 0 0 1 1.3 2.1h-4.5l.2-.9z"/>
<path d="M147.5 74.4h18.2v4.6h-18.2zM147.5 79h.1M150.6 75l-1.9 3.4M150.7 65.6v4.5M152 75l-2 3.4M153.1 74.4v4.6M158.9 65.6v4.5M161.3 74.4v4.6M163.2 67.8h3.2M165.7 79v6.3M169.6 66.3v3.1M169.6 71.3v3.8"/>
<path d="M169.6 77v3.8M172.8 66.3v30M176 67.8h3.2M67.1 82.5h2.6l10.6 7M101.7 85.3v4M101.7 90.2v1M101.7 92.1v5.7M101.7 98.8v.9M124.3 86.9h13.5M127 81.2h.1M134.2 82.5h.1M136.2 84.8l1.2 2.1h-2.4z"/>
<path d="M136.2 82.5v2.3M136.2 90.1v19.9M169.6 82.7v3.8M169.6 88.4v3.2M78.8 112.1h4.3M84 112.1h1M85.9 112.1h5.8M87.6 113.3l-10.4 3.9h-6.3M92.6 112.1h1M94.5 112.1h5.7M101.2 112.1h.9M101.7 100.7v5.7"/>
<path d="M101.7 107.4v.9M101.7 109.3v5.7M101.7 115.9v1M101.7 117.8v5.7M103.1 112.1h5.7M109.7 112.1h1M111.7 112.1h5.7M118.3 112.1h1M120.2 112.1h4.3M134.3 110h3.7v4.3h-3.7zM136.2 114.3v19.9M53.3 132.8h19.4v4.6h-19.4z"/>
<path d="M53.3 137.4h.1M55.3 134.5a2.27 2.27 0 0 1 2.4-.3 2.27 2.27 0 0 1 1.3 2h-4.5l.2-.9zM60.2 132.8v4.6M68.4 132.8v4.6M70.9 122.4h6.3l21.5 7.8M72.7 137.4h6.3M80.6 138.9v6.3M101.7 124.5v1M101.7 126.4v5.7M101.7 133.1v.9M101.7 135v3.9M124.3 137.4h13.5"/>
<path d="M165.7 138.9v19.1M171.1 133.9v18.5M172.5 138.3v8.6M172.8 134.1v29.5M56.3 151.8h30.4v4.6h-30.4zM56.3 156.4h.1M57.4 154.1h3.4M59.1 152.4v3.4M61.3 145.2h19.3v4.5h-19.3zM61.3 149.7h.1M62 151.8v4.6M67 148.6a2.26 2.26 0 0 0-2.3-2.3 2.26 2.26 0 0 0-2.3 2.3h4.6"/>
<path d="M68.1 145.2v4.5M70.5 155v-1.8l.7 1.8 .7-1.8v1.8M74 151.8v4.6M76.3 145.2v4.5M78.3 151.8v4.6M82.7 151.8v4.6M86.7 156.4v8.3M89.9 158h2.7M99.8 158h2.7M102.3 152.4h3.1M105.7 156.4v8.3M108.6 150.9v13.8"/>
<path d="M120.8 146.3h30.4v4.6h-30.4zM120.8 150.9h.1M120.8 150.9v20.8M121.9 148.6h3.4M122.5 148.6a1.14 1.14 0 0 1 1.1-1.2 1.14 1.14 0 0 1 1.2 1.2M122.5 148.6a1.12 1.12 0 0 0 1.1 1.1 1.12 1.12 0 0 0 1.1-1.1M123.6 146.9v3.4M123.9 152.4h3.2M126.5 146.3v4.6M135 149.5v-1.9l.7 1.9 .7-1.9v1.9M138.5 146.3v4.6M142.8 146.3v4.6"/>
<path d="M147.2 146.3v4.6M159.3 156.4h3.2M164.2 159.7h4.3v4.6h-4.3zM164.8 150.9h3.1M166.2 145.3h3.2M176 145.3h3.2M176 150.9h3.2M176 156.4h3.2M35.1 163.3h30.5v4.6h-30.5zM35.1 167.9h.1M36.2 165.6h3.4M37.9 163.9v3.4"/>
<path d="M40.8 163.3v4.6M49.3 166.5v-1.9l.7 1.9 .7-1.9v1.9M52.8 163.3v4.6M57.1 163.3v4.6M61.5 163.3v4.6M65.6 167.9h22.1M67.1 171v7.5M77.8 172h-2.7v3M80.6 165.9h42.1v50.5h-42.1zM80.6 170.9v2.2M80.6 176.4v2.2M80.6 173.1l.3 .2"/>
<path d="M80.6 178.6l.3 .1 1.8 .1M80.9 173.3h1.8M81.1 166.4h41.1v49.5h-41.1zM82.6 172h2.7v3M82.7 170.8a1.25 1.25 0 0 1 1.3 1.2 1.25 1.25 0 0 1-1.3 1.3 1.25 1.25 0 0 0 1.3-1.3 1.25 1.25 0 0 0-1.3-1.2zM82.7 176.2a1.25 1.25 0 0 1 1.3 1.3 1.25 1.25 0 0 1-1.3 1.2M82.7 170.8h-1.8l-.3 .1M82.7 176.2l-1.8 .1-.3 .1M84 172h.1M84 177.5h.1M86.7 166.2v26.4h-5.8h5.8zM89.2 166.2l-.1-.3h-2.2l-.2 .3"/>
<path d="M89.2 166.2v1.7h3v-1.7v1.7h-3zM94.7 166.2l-.1-.3h-2.3l-.1 .3M94.7 166.2v1.7h3v-1.7v1.7h-3zM100.2 166.2v1.7h2.9v-1.7M100.2 166.2l-.1-.3h-2.3l-.1 .3M105.6 166.2l-.1-.3h-2.2l-.2 .3M105.7 166.2v29h-24.8M108.6 166.2v29h13.8h-13.8zM111.1 166.2v1.7h3v-1.7M111.1 166.2l-.1-.3h-2.2l-.2 .3M114.1 166.2v1.7h-3v-1.7M116.6 166.2l-.1-.3h-2.3l-.1 .3"/>
<path d="M116.6 166.2v4.6h5.8h-5.8zM120.8 178.8h1.6h-1.6v2.9h1.6h-1.6zM120.8 173.3v2.9h1.6h-1.6v-2.9h1.6zM122.4 176.3l.3 .1M122.4 170.8l.3 .1M122.7 178.6l-.3 .1M122.7 173.1l-.3 .2M122.7 170.9v2.2M122.7 176.4v2.2M164.2 164.3h.1M164.7 162h2.3M170.7 162l2.1-1.3v2.5z"/>
<path d="M60 197.7h25.3M61.6 191.3v3.2M65.6 195h13.4M67.1 184.4v7.5M80.6 181.8v2.3M80.6 187.3v2.2M80.6 192.8v2.2M80.6 198.2v2.3M80.6 189.5l.3 .2M80.6 184.1l.3 .1h1.8M80.6 195l.3 .1M80.9 189.7h1.8"/>
<path d="M80.9 181.7h1.8M80.9 187.2l-.3 .1M80.9 181.7l-.3 .1M80.9 192.7l-.3 .1M82.7 187.2a1.25 1.25 0 0 1 1.3 1.2 1.25 1.25 0 0 1-1.3 1.3 1.25 1.25 0 0 0 1.3-1.3 1.25 1.25 0 0 0-1.3-1.2zM82.7 198.1h-1.8l-.3 .1M82.7 198.1a1.25 1.25 0 0 1 1.3 1.3 1.25 1.25 0 0 1-1.3 1.2M82.7 187.2h-1.8M82.7 181.7a1.25 1.25 0 0 1 1.3 1.3 1.25 1.25 0 0 1-1.3 1.2 1.25 1.25 0 0 0 1.3-1.2 1.25 1.25 0 0 0-1.3-1.3zM84 188.4h.1M84 183h.1M84 199.4h.1"/>
<path d="M86.9 197.7h29.5v12.4h-29.5zM119.3 199.4h.1M119.4 199.4a1.23 1.23 0 0 0 1.2 1.2M120.6 198.1a1.23 1.23 0 0 0-1.2 1.3M120.6 198.1h1.9l.2 .1M120.6 198.1a1.25 1.25 0 0 0-1.2 1.3 1.25 1.25 0 0 0 1.2 1.2M120.8 184.2v3h1.6h-1.6v-3h1.6zM120.8 189.7h1.6h-1.6v2.9h1.6h-1.6zM122.4 192.7l.3 .1M122.4 181.7l.3 .1M122.4 187.2l.3 .1M122.7 195l-.3 .1"/>
<path d="M122.7 184.1l-.3 .1M122.7 189.5l-.3 .2M122.7 181.8v2.3M122.7 187.3v2.2M122.7 192.8v2.2M122.7 198.2v2.3M123.8 198.1h8.4M133.8 191.8h-3.2v3.1M136.9 198.6h3.5M137.5 198.6a1.14 1.14 0 0 1 1.5-1.2 1.14 1.14 0 0 1 .5 1.9 1.14 1.14 0 0 1-1.9-.3l-.1-.4M138.6 196.8v3.5M141.5 194v4.6h16.3v4.5h-22v-9.1h30.4v4.6h-24.7v4.5"/>
<path d="M150 197.1v-1.8l.7 1.8 .7-1.8v1.8M153.5 194v9.1M157.8 194v4.6M162.2 194v4.6M29.5 210.1h30.5v4.6h-30.5zM29.5 214.7h.1M30.7 212.4h3.4M32.4 210.7v3.4M35.2 210.1v4.6M43.7 213.3v-1.9l.7 1.9 .7-1.9v1.9M47.2 210.1v4.6M51.6 210.1v4.6"/>
<path d="M56 210.1v4.6M60 210.1h25.3M61.6 213.3v3.2M79.8 214.7l-15.8 8.5h-5.2M80.6 203.7v2.3M80.6 209.2v2.2M80.6 218v7.9M80.6 211.4l.3 .2h1.8M80.6 200.5l.3 .1h1.8M80.6 206l.3 .1M80.9 206.1h1.8M82.7 209l-1.8 .1-.3 .1"/>
<path d="M82.7 203.6h-1.8l-.3 .1M82.7 203.6a1.25 1.25 0 0 1 1.3 1.3 1.25 1.25 0 0 1-1.3 1.2M82.7 209.1a1.25 1.25 0 0 1 1.3 1.2 1.25 1.25 0 0 1-1.3 1.3M84 210.3h.1M84 204.9h.1M84 211.9v14M86.7 214.3v1.8M86.9 211.7v25.3M88 213.1a1.23 1.23 0 0 0-1.3 1.2M88 213h.1M88 213.1a1.23 1.23 0 0 1 1.2 1.2v1.8M89.2 216.1l-.1 .3h-2.2l-.2-.3"/>
<path d="M93.5 213.1a1.23 1.23 0 0 0-1.3 1.2v1.9l.1 .2h2.3l.1-.3M93.5 213h.1M93.5 213.1a1.23 1.23 0 0 1 1.2 1.2M94.7 214.3v1.8M98 213.4a1.26 1.26 0 0 1 1.4-.2 1.26 1.26 0 0 1 .8 1.1v1.9l-.1 .2h-2.3l-.1-.2v-1.9zM98.9 213h.1M98.9 215.9v6.4M103.5 213.4a1.28 1.28 0 0 1 1.4-.2 1.28 1.28 0 0 1 .8 1.1l-.1 1.9-.1 .2h-2.2l-.2-.2v-1.9zM104.4 213h.1M104.4 215.9v6.4M108.6 214.3v1.8M109.9 213.1a1.23 1.23 0 0 0-1.3 1.2"/>
<path d="M109.9 213h.1M109.9 213.1a1.23 1.23 0 0 1 1.2 1.2v1.9l-.1 .2h-2.2l-.2-.3M115.3 213.1a1.23 1.23 0 0 0-1.2 1.2l.1 2.1h2.3l.1-.3M115.3 213h.1M115.3 213.1a1.23 1.23 0 0 1 1.3 1.2M116.4 211.7v25.3M116.6 214.3v1.8M116.9 213h21.9M118 210.1h20.8M119.3 210.3h.1M119.3 204.9h.1M119.3 211.9v14"/>
<path d="M119.4 210.3a1.23 1.23 0 0 0 1.2 1.3M119.4 204.9a1.23 1.23 0 0 0 1.2 1.2M120.6 209.1a1.23 1.23 0 0 0-1.2 1.2M120.6 209l1.9 .1 .2 .1M120.6 203.6a1.23 1.23 0 0 0-1.2 1.3M120.6 203.6h1.9l.2 .1M120.6 203.6a1.25 1.25 0 0 0-1.2 1.3 1.25 1.25 0 0 0 1.2 1.2M120.6 209.1a1.25 1.25 0 0 0-1.2 1.2 1.25 1.25 0 0 0 1.2 1.3M120.6 206.1h1.8M122.7 211.4l-.2 .2h-1.9M122.7 200.5l-.2 .1h-1.9M122.7 206l-.3 .1"/>
<path d="M122.7 203.7v2.3M122.7 209.2v2.2M123.8 200.6h8.4M130.6 203.8v3.2M137.2 216.2v3.2h-3.2M137.2 203.8v3.1M150 201.7v-1.8l.7 1.8 .7-1.8v1.8M157.2 215.3v3.2M165.1 219.4h8.6v4.4h-6.9v-2.2h-1.7zM165.6 219.6l.7 .8M165.9 204.4l-.8 .8M166.8 219.4l4.4 4.4"/>
<path d="M167.3 204.4l-2.2 2.2M168.3 219.4l.5 .6M168.7 204.4l-3.6 3.6M169.7 219.4l4 4.1M171.1 219.4l.2 .2M172.5 219.4l1.2 1.2M173 204.4l-7.9 7.9M174.5 204.4l-9.4 9.4M175.9 204.4l-10.8 10.8M177.3 204.4l-12.2 12.2M178.1 207.9l-11.5 11.5M178.2 209.3l-10.2 10.1"/>
<path d="M178.5 210.4l-9.1 9M178.8 211.1l.4 1.5-.1 1.7a17.7 17.7 0 0 0 .7 8.4h-6.1M178.8 211.1a5.7 5.7 0 0 1 1-6.7h-14.7v15M178.8 217.2l-5.1 5.1M178.9 211.4l-8 8M178.9 218.5l-4.2 4.2M178.9 215.7l-5.2 5.2M179.1 219.8l-2.9 2.9M46.5 237h30.5v4.6h-30.5zM47.7 239.3h3.4M49.4 237.6v3.4M52.3 237v4.6"/>
<path d="M64.3 237v4.6M68.6 237v4.6M73 237v4.6M74.3 224.3h3.1M87.2 224.3h3.1M90.1 235.5h7.9M92.6 229.9h3.2M98.9 223.2v1M98.9 225.1v6.4M99.9 227.7h3.5v4.4h-3.5zM104.4 223.2v1M104.4 225.1v6.4"/>
<path d="M105.3 235.5h7.9M107.6 229.9h3.1M110 224.3h3.2M122.5 224.3h3.2M155.6 223.8h9.6M155.6 221.6h7.9M157.2 227v3.1h-3.2M158.7 231.7h3.2M159.8 239.5h25.2M165.1 220.5l1.1 1.1M165.1 223.2v10.1M166.7 220.7l.7 .7"/>
<path d="M166.8 222.3l1.5 1.5M166.8 223.7l.1 .1M166.8 225.4v7.9M167.8 221.8l.7 .7M168.8 222.9l.8 .7M169.2 220.4l.7 .7M170 231.7h3.2M170.3 221.4l.7 .8M171.3 222.5l.8 .7M171.7 220l.7 .7M172.4 223.6l.2 .2M172.8 221.1l.7 .7"/>
<path d="M46.5 241.6h.1M60.7 240.2v-1.8l.7 1.8 .7-1.8v1.8"/>
<circle cx="59.1" cy="154.1" r="1.12"/>
<circle cx="71.1" cy="154.1" r="1.69"/>
<circle cx="135.6" cy="148.6" r="1.69"/>
<circle cx="37.9" cy="165.6" r="1.12"/>
<circle cx="50" cy="165.6" r="1.69"/>
<circle cx="150.6" cy="196.3" r="1.69"/>
<circle cx="32.4" cy="212.4" r="1.12"/>
<circle cx="44.4" cy="212.4" r="1.69"/>
<circle cx="150.6" cy="200.9" r="1.69"/>
<circle cx="49.4" cy="239.3" r="1.12"/>
<circle cx="61.4" cy="239.3" r="1.69"/>
</g>
<path d="M86.9 197.7v12.4M116.4 197.7v12.4" fill="none" stroke="#c0c0c0" stroke-width=".2"/>
<g fill="#000">
<path d="M80.6 79l3.2-.6v1.1zM119.5 78.4l3.2 .6-3.2 .5zM166.4 67.3l3.2 .5-3.2 .6zM172.8 67.8l3.2-.5v1.1zM80.6 89.1l2.4 2.2-3-1.3zM122.7 77.7l2.1 1.3-2.1 1.2zM136.2 86.9l.5 3.2h-1zM136.2 84.8l1.2 2.1h-2.4zM87.4 112.8l3.2-.7-2.8 1.7zM98.8 129.7l2.9 1.6-3.2-.6zM135.7 134.2h1l-.5 3.2zM86.7 158l3.2-.5v1z"/>
<path d="M102.5 157.5l3.2 .5-3.2 .5zM105.4 151.9l3.2 .5-3.2 .6zM120.8 152.4l3.1-.5v1.1zM162.5 155.9l3.2 .5-3.2 .5zM167.9 150.3l3.2 .6-3.2 .5zM169.4 144.8l3.1 .5-3.1 .5zM172.8 145.3l3.2-.5v1zM172.8 150.9l3.2-.6v1.1zM172.8 156.4l3.2-.5v1zM67.1 167.9l.6 3.1h-1.1zM74.3 175h1.6l-.8 4.8zM78.8 172.2l.9-.3v.3z"/>
<path d="M78.8 171.9h.9l-.9 .3zM80.7 172.2l.9-.3v.3zM80.7 171.9h.9l-.9 .3zM84.5 175h1.6l-.8 4.8zM170.7 162l2.1-1.3v2.5zM61 194.5h1.1l-.5 3.2zM66.6 191.9h1.1l-.6 3.1zM130.1 194.9h1.1l-.6 3.2zM61.6 210.1l.5 3.2h-1.1zM79.6 214.2l3-1-2.5 2zM130.6 200.6l.6 3.2h-1.1zM136.7 206.9h1.1l-.6 3.2z"/>
<path d="M137.2 213l.6 3.2h-1.1zM156.6 218.5h1.1l-.5 3.1zM77.4 223.8l3.2 .5-3.2 .6zM84 224.3l3.2-.5v1.1zM86.9 235.5l3.2-.6v1.1zM95.8 229.4l3.1 .5-3.1 .5zM104.4 229.9l3.2-.5v1zM113.2 234.9l3.2 .6-3.2 .5zM113.2 223.8l3.2 .5-3.2 .6zM119.3 224.3l3.2-.5v1.1zM157.2 223.8l.5 3.2h-1.1zM161.9 231.2l3.2 .5-3.2 .5z"/>
<path d="M166.8 231.7l3.2-.5v1z"/>
</g>
<path d="M26.1 50.9h163.7M26.2 50.8v9.7M189.7 50.8v9.7M26.1 60.4h163.7M75.1 171.9v.3" fill="none" stroke="#000" stroke-width=".2"/>
<g font-size="3.9">
<text x="26.4" y="43.5">28-Lead Very Thin Plastic Quad Flat, No Lead Package (QEA) - 5x6 mm Body [VQFN]</text>
<text x="26.4" y="48.1">With Multiple Exposed Pads, Fused Terminals and Stepped Wettable Flanks</text>
<text x="92" y="148.3">TOP VIEW</text>
<text x="159.1" y="170.5">SIDE VIEW</text>
<text x="73.8" y="183.9">A</text>
<text x="83.9" y="183.9">A</text>
<text x="159.8" y="238.7">SECTION A-A</text>
<text x="84.1" y="242.4">BOTTOM VIEW</text>
</g>
<g font-size="3.2">
<text x="28.4" y="54.7">Note:</text>
<text x="41.1" y="58.3">http://www.microchip.com/packaging</text>
<text x="41.1" y="54.7">For the most current package drawings, please see the Microchip Packaging Specification located at</text>
<text x="145.9" y="64.8">28X</text>
<text x="151.7" y="69">0.08</text>
<text x="159.9" y="69">C</text>
<text x="154.1" y="77.8">0.10</text>
<text x="162.3" y="77.8">C</text>
<text x="54.4" y="83.6">NOTE 1</text>
<text x="100.5" y="80.1">D</text>
<text x="128.2" y="80.1">A</text>
<text x="135.1" y="81.4">B</text>
<text x="135.1" y="113.3">E</text>
<text x="52.7" y="118.4">(DATUM B)</text>
<text x="52.9" y="123.5">(DATUM A)</text>
<text x="53.4" y="132">2X</text>
<text x="61.2" y="136.2">0.15</text>
<text x="69.4" y="136.2">C</text>
<text x="61.4" y="144.4">2X</text>
<text x="69.1" y="148.6">0.15</text>
<text x="77.3" y="148.6">C</text>
<text x="127.5" y="149.7">0.10</text>
<text x="139.5" y="149.7">C</text>
<text x="143.9" y="149.7">A</text>
<text x="148.1" y="149.7">B</text>
<text x="181" y="146.4">A1</text>
<text x="63" y="155.3">0.10</text>
<text x="75" y="155.3">C</text>
<text x="79.4" y="155.3">A</text>
<text x="83.6" y="155.3">B</text>
<text x="112.6" y="153.6">D3</text>
<text x="157.1" y="151.7">(A3)</text>
<text x="94.1" y="159.1">D2</text>
<text x="149.2" y="161.3">SEATING</text>
<text x="168.2" y="157.5">A</text>
<text x="41.8" y="166.7">0.10</text>
<text x="53.8" y="166.7">C</text>
<text x="58.3" y="166.7">A</text>
<text x="62.4" y="166.7">B</text>
<text x="148.8" y="165">PLANE</text>
<text x="165.2" y="163.1">C</text>
<text x="65.1" y="182.6">E2</text>
<text x="135.5" y="192.9">28X b</text>
<text x="142.5" y="197.4">0.10</text>
<text x="154.5" y="197.4">C</text>
<text x="159" y="197.4">A</text>
<text x="163.2" y="197.4">B</text>
<text x="142.5" y="202">0.05</text>
<text x="154.5" y="202">C</text>
<text x="59.6" y="205">E3</text>
<text x="36.2" y="213.5">0.10</text>
<text x="48.2" y="213.5">C</text>
<text x="52.7" y="213.5">A</text>
<text x="56.9" y="213.5">B</text>
<text x="128.1" y="220.2">(K)</text>
<text x="46" y="224.3">NOTE 1</text>
<text x="70.8" y="225.5">L</text>
<text x="127.3" y="225.1">(K)</text>
<text x="100.8" y="231">e</text>
<text x="148.4" y="231.3">A4</text>
<text x="174.7" y="232.8">L2</text>
<text x="99.6" y="236.6">D4</text>
<text x="53.3" y="240.5">0.10</text>
<text x="65.3" y="240.5">C</text>
<text x="69.7" y="240.5">A</text>
<text x="73.9" y="240.5">B</text>
</g>
<g font-size="2.9">
<text x="108.4" y="251.7">Microchip Technology Drawing C04-1274 Rev A Sheet 2 of 2</text>
<text x="26.6" y="261.3">© 2021 Microchip Technology Inc.</text>
</g>
<g font-size="2.8">
<text x="86.4" y="85.3">28</text>
<text x="77.5" y="94">1</text>
<text x="77.5" y="99.5">2</text>
<text x="77.5" y="205.9">2</text>
<text x="77.5" y="211.3">1</text>
<text x="86.4" y="220">28</text>
</g>
</svg>
